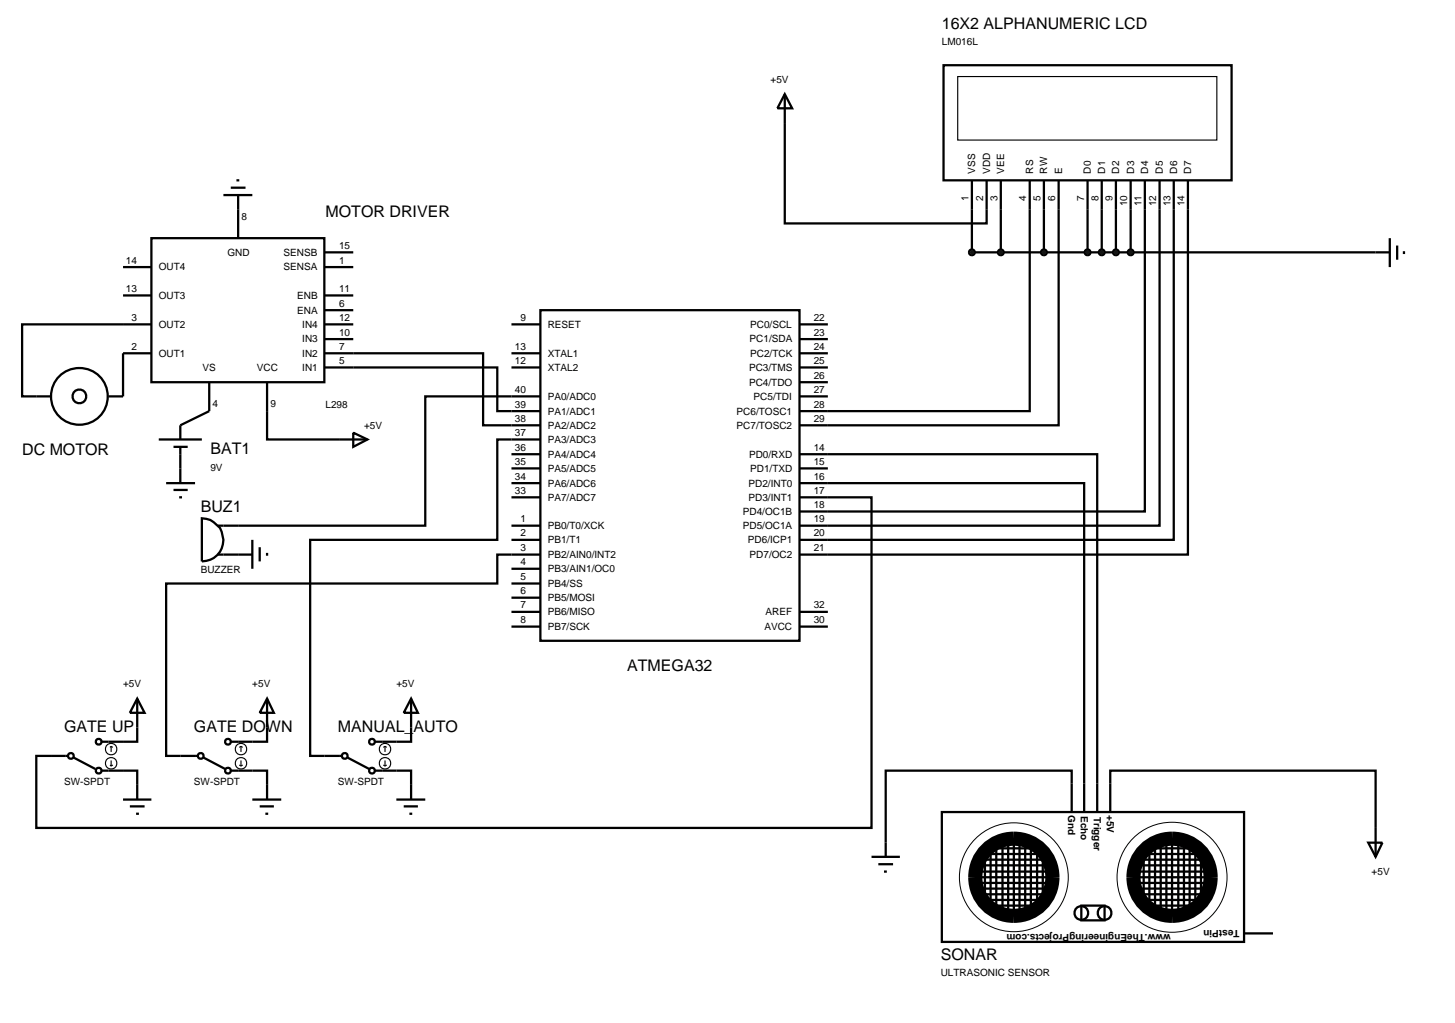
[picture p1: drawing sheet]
<svg xmlns="http://www.w3.org/2000/svg" width="257mm" height="180mm" viewBox="0 0 257 180" stroke-linecap="round" stroke-linejoin="round" font-family="sans-serif">
<g fill="none" stroke="#000" stroke-width=".4">
<path d="M166.4 11.5h50.8v20.3h-50.8zM138.4 21.7v17.7h35.6v-7.6M171.4 31.8v12.7h73.7M176.5 31.8v12.7M181.6 31.8v40.7h-40.6M184.1 31.8v12.7M186.7 31.8v43.2h-45.7M191.8 31.8v12.7M194.3 31.8v12.7M196.8 31.8v12.7M199.4 31.8v12.7M201.9 31.8v58.4h-60.9"/>
<path d="M204.5 31.8v60.9h-63.5M207 31.8v63.4h-66M209.5 31.8v66h-68.5M21.7 57.2h-17.8v12.7h2.5M90.2 57.2h5.1M95.3 54.7h45.7v58.3h-45.7zM141 57.2h5M141 59.8h5M245.1 42v5.1M246.4 43.3v2.5M247.6 44.3v.5M21.7 62.3v7.6"/>
<path d="M36.9 72.5l-5.1 2.5M47.1 72.5v5h12.7M62.3 64.8h25.4v7.7h7.6M62.3 62.3h22.9v12.7h10.1M90.2 64.8h5.1M90.2 62.3h5.1M95.3 69.9h-20.3v22.8h-33M95.3 77.5h-7.6v17.7h-33v38.1h2.5M141 64.8h5M141 62.3h5M141 67.4h5M141 69.9h5"/>
<path d="M90.2 92.7h5.1M90.2 95.2h5.1M90.2 80.1h5.1M90.2 82.6h5.1M90.2 85.2h5.1M90.2 87.7h5.1M95.3 97.8h-7.6v5.1h-58.4v30.4h2.5M141 85.2h50.2v58M141 80.1h52.5v63.1M141 87.7h12.7v58.3h-147.3v-12.7h2.6M141 82.6h5M90.2 100.3h5.1"/>
<path d="M90.2 102.9h5.1M90.2 105.4h5.1M90.2 107.9h5.1M90.2 110.5h5.1M141 107.9h5M141 110.5h5M21.7 135.9h2.5v2.5M24.2 128.3v2.5h-2.5M44.5 135.9h2.6v2.5M47.1 128.3v2.5h-2.6M69.9 135.9h2.6v2.5M72.5 128.3v2.5h-2.6"/>
<path d="M153.7 151.1h5M154.9 152.4h2.6M155.9 153.7h.5M166.1 143.2h53.3v22.9h-53.3zM172.2 154.7h12.7M172.4 155.7h12.5M172.4 153.7h12.5M172.7 151.6h11.4M173 152.6h11.6M173.2 156.7h12.2M173.2 157.7h11.4M173.7 151.1v7.1"/>
<path d="M174 150.6h9.6M174.2 158.7h10.4M174.7 150.1v8.6M175 159.7h8.1M175.2 149.6h7.7M175.7 149.3v10.7M176.8 148.8v11.7M177.8 148.6v12.2M178.8 148.6v12.2M179.8 148.6v12.2M180.8 148.8v12M181.8 149.3v10.7"/>
<path d="M182.9 150.1v9.4M183.9 152.1v5.9M189 143.2v-7.3h-32.8v15.2M190.7 159.7h4.1v2.6h-4.1zM195.8 143.2v-7.3h46.8v10.1M200.6 155.7h12.7M200.9 154.7h12.2M200.9 156.7h12.4M200.9 153.7h12.9M201.1 157.7h11.7M201.1 152.6h12.2M201.4 151.6h11.4"/>
<path d="M201.7 151.1v6.6M201.7 150.6h10.9M201.9 158.7h10.9M202.2 149.6h10.4M202.7 149.1v9.6M202.9 159.7h8.7M203.7 148.3v11.7M204.7 148.3v12.7M205.7 148.1v12.4M206.7 148.1v12.4M207.8 148.6v11.9M208.8 148.8v11.7"/>
<path d="M209.8 149.3v10.4M210.8 150.1v9.4M211.8 151.4v6.6M219.4 164.6h5.1"/>
<circle cx="190.7" cy="161" r="1.21"/>
<circle cx="194.8" cy="161" r="1.21"/>
</g>
<g fill="none" stroke="#000" stroke-width=".18">
<circle cx="178.8" cy="154.7" r="9.6"/>
<circle cx="206.7" cy="154.7" r="9.7"/>
</g>
<g fill="none" stroke="#000" stroke-width="2.5" stroke-linecap="butt">
<circle cx="178.8" cy="154.7" r="6.8"/>
<circle cx="206.7" cy="154.7" r="6.8"/>
</g>
<path d="M168.9 13.5h45.7v11.2h-45.7z" fill="none" stroke="#000" stroke-width=".2"/>
<g fill="#004000" stroke="#000" stroke-width=".4">
<path d="M199.1 44.1l.3-.1-.5 .5zM199.4 44l.4 .2 .1 .3zM199.4 45l.5-.5-.2 .4zM198.9 44.5l.5 .5-.4-.2z"/>
<path d="M196.5 44.1l.3-.1-.5 .5zM196.8 44l.4 .2 .1 .3zM196.8 45l.5-.5-.2 .4zM196.3 44.5l.5 .5-.4-.2z"/>
<path d="M194 44.1l.3-.1-.5 .5zM194.3 44l.4 .2 .1 .3zM194.3 45l.5-.5-.1 .3zM193.8 44.5l.5 .5-.3-.1z"/>
<path d="M191.5 44.1l.3-.1-.5 .5zM191.8 44l.4 .2 .1 .3zM192.3 44.5l-.1 .3-.4 .2zM191.3 44.5l.5 .5-.4-.2z"/>
<path d="M183.8 44.1l.3-.1-.5 .5zM184.1 44l.4 .2 .1 .3zM184.1 45l.5-.5-.2 .4zM183.6 44.5l.5 .5-.4-.2z"/>
<path d="M176.2 44.1l.3-.1-.5 .5zM176.5 44l.4 .2 .1 .3zM177 44.5l-.1 .3-.4 .2zM176 44.5l.5 .5-.4-.2z"/>
<path d="M171.1 44.1l.3-.1-.5 .5zM171.4 44l.3 .1 .2 .4zM171.4 45l.5-.5-.2 .4zM170.9 44.5l.5 .5-.4-.2z"/>
</g>
<g fill="#004000">
<path d="M199.4 44l.5 .5-.5 .5-.5-.5z"/>
<path d="M196.8 44l.5 .5-.5 .5-.5-.5z"/>
<path d="M194.3 44l.5 .5-.5 .5-.5-.5z"/>
<path d="M191.8 44l.5 .5-.5 .5-.5-.5z"/>
<path d="M184.1 44l.5 .5-.5 .5-.5-.5z"/>
<path d="M176.5 44l.5 .5-.5 .5-.5-.5z"/>
<path d="M171.4 44l.5 .5-.5 .5-.5-.5z"/>
</g>
<g fill="none" stroke="#000" stroke-width=".4">
<path d="M138.4 16.6l1.3 2.5h-2.6zM138.4 16.6v5.1M39.4 34.4h5.1M40.7 33.1h2.6M41.7 31.8h.5M42 34.4v7.6M21.7 57.2h5M21.7 52.1h5M21.7 47.1h5M26.7 42h30.5v25.4h-30.5zM57.2 54.7h5.1M57.2 57.2h5.1"/>
<path d="M57.2 52.1h5.1M57.2 47.1h5.1M57.2 59.8h5.1M57.2 44.5h5.1M6.4 69.9h2.6M19.1 69.9h2.6M21.7 62.3h5M28 77.5h7.6M30.6 78.8h2.5M31.8 75v2.5M31.8 78.8v6.4M36.9 67.4v5.1"/>
<path d="M47.1 67.4v5.1M57.2 64.8h5.1M57.2 62.3h5.1M59.8 77.5h5M62.3 76.3l2.5 1.2-2.5 1.3zM29.3 85.2h5.1M30.6 86.4h2.5M31.6 87.7h.5M35.6 91.4a3.8 3.8 0 0 1 3.8 3.8 3.8 3.8 0 0 1-3.8 3.8zM38.4 92.7h3.6M38.4 97.8h6.1M44.5 95.2v5.1"/>
<path d="M45.8 96.5v2.5M47.1 97.5v.5M9 133.3h3M13 133.6l3.8 2M17.9 130.8h3.8M17.9 135.9h3.8M24.2 123.2l1.3 2.5h-2.6zM24.2 123.2v5.1M24.2 138.4v2.6M31.8 133.3h3.1M35.9 133.6l3.8 2M40.7 130.8h3.8"/>
<path d="M40.7 135.9h3.8M47.1 123.2l1.2 2.5h-2.5zM47.1 123.2v5.1M47.1 138.4v2.6M57.2 133.3h3.1M61.3 133.6l3.8 2M66.1 130.8h3.8M66.1 135.9h3.8M72.5 123.2l1.2 2.5h-2.5zM72.5 123.2v5.1M72.5 138.4v2.6M21.7 141h5"/>
<path d="M22.9 142.2h2.6M24 143.5h.5M44.5 141h5.1M45.8 142.2h2.5M46.8 143.5h.5M69.9 141h5.1M71.2 142.2h2.5M72.2 143.5h.5M241.3 148.6h2.5l-1.2 2.5zM242.6 146v5.1"/>
<circle cx="14" cy="69.9" r="1.21"/>
<circle cx="14" cy="69.9" r="5"/>
<circle cx="12.5" cy="133.3" r=".51"/>
<circle cx="17.4" cy="130.8" r=".51"/>
<circle cx="17.4" cy="135.9" r=".51"/>
<circle cx="35.4" cy="133.3" r=".51"/>
<circle cx="40.2" cy="130.8" r=".51"/>
<circle cx="40.2" cy="135.9" r=".51"/>
<circle cx="60.8" cy="133.3" r=".51"/>
<circle cx="65.6" cy="130.8" r=".51"/>
<circle cx="65.6" cy="135.9" r=".51"/>
</g>
<g fill="none" stroke="#000" stroke-width=".2">
<path d="M19.4 134.9l.2 .2M19.6 131.6v1M19.6 134.1v1M19.6 131.6l-.2 .2M19.6 131.6l.3 .2M19.9 134.9l-.3 .2M42.2 134.9l.3 .2M42.5 131.6v1M42.5 134.1v1M42.5 131.6l-.3 .2M42.5 131.6l.3 .2M42.8 134.9l-.3 .2"/>
<path d="M67.6 134.9l.3 .2M67.9 131.6v1M67.9 134.1v1M67.9 131.6l-.3 .2M67.9 131.6l.3 .2M68.2 134.9l-.3 .2"/>
<circle cx="19.6" cy="132.1" r="1.01"/>
<circle cx="19.6" cy="134.6" r="1.01"/>
<circle cx="42.5" cy="132.1" r="1.01"/>
<circle cx="42.5" cy="134.6" r="1.01"/>
<circle cx="67.9" cy="132.1" r="1.01"/>
<circle cx="67.9" cy="134.6" r="1.01"/>
</g>
<g font-size="2.8">
<text x="166.1" y="5.2">16X2 ALPHANUMERIC LCD</text>
<text x="57.4" y="38.3">MOTOR DRIVER</text>
<text x="3.9" y="80.3">DC MOTOR</text>
<text x="37.1" y="80.1">BAT1</text>
<text x="35.4" y="90.3">BUZ1</text>
<text x="110.6" y="118.4">ATMEGA32</text>
<text x="11.3" y="129.2">GATE UP</text>
<text x="34.2" y="129.2">GATE DOWN</text>
<text x="59.6" y="129.2">MANUAL_AUTO</text>
<text x="165.9" y="169.3">SONAR</text>
</g>
<g font-size="1.8">
<text x="166.1" y="8">LM016L</text>
<text x="135.9" y="14.6">+5V</text>
<text x="170.8" y="35.4" transform="rotate(-90 170.8 35.4)">1</text>
<text x="172" y="30.6" transform="rotate(-90 172 30.6)">VSS</text>
<text x="173.4" y="35.4" transform="rotate(-90 173.4 35.4)">2</text>
<text x="174.6" y="30.6" transform="rotate(-90 174.6 30.6)">VDD</text>
<text x="175.9" y="35.4" transform="rotate(-90 175.9 35.4)">3</text>
<text x="177.1" y="30.6" transform="rotate(-90 177.1 30.6)">VEE</text>
<text x="181" y="35.4" transform="rotate(-90 181 35.4)">4</text>
<text x="182.2" y="30.6" transform="rotate(-90 182.2 30.6)">RS</text>
<text x="183.5" y="35.4" transform="rotate(-90 183.5 35.4)">5</text>
<text x="184.7" y="30.6" transform="rotate(-90 184.7 30.6)">RW</text>
<text x="186.1" y="35.4" transform="rotate(-90 186.1 35.4)">6</text>
<text x="187.3" y="30.6" transform="rotate(-90 187.3 30.6)">E</text>
<text x="191.2" y="35.4" transform="rotate(-90 191.2 35.4)">7</text>
<text x="192.4" y="30.6" transform="rotate(-90 192.4 30.6)">D0</text>
<text x="193.7" y="35.4" transform="rotate(-90 193.7 35.4)">8</text>
<text x="194.9" y="30.6" transform="rotate(-90 194.9 30.6)">D1</text>
<text x="196.2" y="35.4" transform="rotate(-90 196.2 35.4)">9</text>
<text x="197.4" y="30.6" transform="rotate(-90 197.4 30.6)">D2</text>
<text x="200" y="30.6" transform="rotate(-90 200 30.6)">D3</text>
<text x="202.5" y="30.6" transform="rotate(-90 202.5 30.6)">D4</text>
<text x="205.1" y="30.6" transform="rotate(-90 205.1 30.6)">D5</text>
<text x="207.6" y="30.6" transform="rotate(-90 207.6 30.6)">D6</text>
<text x="210.1" y="30.6" transform="rotate(-90 210.1 30.6)">D7</text>
<text x="42.6" y="38.8">8</text>
<text x="198.8" y="36.4" transform="rotate(-90 198.8 36.4)">10</text>
<text x="201.3" y="36.4" transform="rotate(-90 201.3 36.4)">11</text>
<text x="203.9" y="36.4" transform="rotate(-90 203.9 36.4)">12</text>
<text x="206.4" y="36.4" transform="rotate(-90 206.4 36.4)">13</text>
<text x="208.9" y="36.4" transform="rotate(-90 208.9 36.4)">14</text>
<text x="22.2" y="46.5">14</text>
<text x="28" y="47.7">OUT4</text>
<text x="40.1" y="45.1">GND</text>
<text x="50" y="47.7">SENSA</text>
<text x="50" y="45.1">SENSB</text>
<text x="59.8" y="46.5">1</text>
<text x="59.8" y="43.9">15</text>
<text x="22.2" y="51.5">13</text>
<text x="28" y="52.7">OUT3</text>
<text x="52.4" y="52.7">ENB</text>
<text x="59.8" y="51.5">11</text>
<text x="23.2" y="56.6">3</text>
<text x="28" y="57.8">OUT2</text>
<text x="52.4" y="55.3">ENA</text>
<text x="53.3" y="57.8">IN4</text>
<text x="59.8" y="54.1">6</text>
<text x="59.8" y="59.2">10</text>
<text x="59.8" y="56.6">12</text>
<text x="91.8" y="56.6">9</text>
<text x="96.6" y="57.8">RESET</text>
<text x="132.3" y="57.8">PC0/SCL</text>
<text x="143.5" y="56.6">22</text>
<text x="143.5" y="59.2">23</text>
<text x="23.2" y="61.7">2</text>
<text x="28" y="62.9">OUT1</text>
<text x="35.7" y="65.5">VS</text>
<text x="45.3" y="65.5">VCC</text>
<text x="53.3" y="65.4">IN1</text>
<text x="53.3" y="62.9">IN2</text>
<text x="53.3" y="60.4">IN3</text>
<text x="59.8" y="64.2">5</text>
<text x="59.8" y="61.7">7</text>
<text x="90.8" y="64.2">12</text>
<text x="90.8" y="61.7">13</text>
<text x="96.6" y="65.4">XTAL2</text>
<text x="96.6" y="62.9">XTAL1</text>
<text x="132.1" y="65.4">PC3/TMS</text>
<text x="132.2" y="60.4">PC1/SDA</text>
<text x="132.3" y="62.9">PC2/TCK</text>
<text x="143.5" y="61.7">24</text>
<text x="143.5" y="64.2">25</text>
<text x="37.5" y="71.7">4</text>
<text x="47.7" y="71.7">9</text>
<text x="57.4" y="71.9">L298</text>
<text x="90.8" y="71.9">39</text>
<text x="90.8" y="69.3">40</text>
<text x="96.6" y="70.5">PA0/ADC0</text>
<text x="132.1" y="68">PC4/TDO</text>
<text x="132.9" y="70.5">PC5/TDI</text>
<text x="143.5" y="66.8">26</text>
<text x="143.5" y="69.3">27</text>
<text x="143.5" y="71.9">28</text>
<text x="64.2" y="75.6">+5V</text>
<text x="90.8" y="76.9">37</text>
<text x="90.8" y="74.4">38</text>
<text x="96.6" y="75.6">PA2/ADC2</text>
<text x="96.6" y="73.1">PA1/ADC1</text>
<text x="129.9" y="73.1">PC6/TOSC1</text>
<text x="129.9" y="75.6">PC7/TOSC2</text>
<text x="143.5" y="74.4">29</text>
<text x="37.1" y="83">9V</text>
<text x="90.8" y="82">35</text>
<text x="90.8" y="79.5">36</text>
<text x="96.6" y="83.2">PA5/ADC5</text>
<text x="96.6" y="80.7">PA4/ADC4</text>
<text x="96.6" y="78.1">PA3/ADC3</text>
<text x="132.1" y="80.7">PD0/RXD</text>
<text x="132.3" y="83.2">PD1/TXD</text>
<text x="143.5" y="79.5">14</text>
<text x="143.5" y="82">15</text>
<text x="90.8" y="87.1">33</text>
<text x="90.8" y="84.6">34</text>
<text x="96.6" y="88.3">PA7/ADC7</text>
<text x="96.6" y="85.8">PA6/ADC6</text>
<text x="132" y="85.8">PD2/INT0</text>
<text x="132" y="88.3">PD3/INT1</text>
<text x="143.5" y="84.6">16</text>
<text x="143.5" y="87.1">17</text>
<text x="143.5" y="89.6">18</text>
<text x="91.8" y="92.1">1</text>
<text x="91.8" y="94.6">2</text>
<text x="96.6" y="93.3">PB0/T0/XCK</text>
<text x="96.6" y="95.8">PB1/T1</text>
<text x="131" y="90.8">PD4/OC1B</text>
<text x="131" y="93.3">PD5/OC1A</text>
<text x="131.9" y="95.8">PD6/ICP1</text>
<text x="143.5" y="92.1">19</text>
<text x="143.5" y="94.6">20</text>
<text x="35.4" y="101">BUZZER</text>
<text x="91.8" y="97.2">3</text>
<text x="91.8" y="99.7">4</text>
<text x="96.6" y="98.4">PB2/AIN0/INT2</text>
<text x="96.6" y="100.9">PB3/AIN1/OC0</text>
<text x="132.2" y="98.4">PD7/OC2</text>
<text x="143.5" y="97.2">21</text>
<text x="91.8" y="102.3">5</text>
<text x="91.8" y="104.8">6</text>
<text x="91.8" y="107.3">7</text>
<text x="96.6" y="103.5">PB4/SS</text>
<text x="96.6" y="106">PB5/MOSI</text>
<text x="143.5" y="107.3">32</text>
<text x="91.8" y="109.9">8</text>
<text x="96.6" y="108.5">PB6/MISO</text>
<text x="96.6" y="111.1">PB7/SCK</text>
<text x="134.8" y="111.1">AVCC</text>
<text x="135" y="108.5">AREF</text>
<text x="143.5" y="109.9">30</text>
<text x="21.7" y="121.2">+5V</text>
<text x="44.5" y="121.2">+5V</text>
<text x="69.9" y="121.2">+5V</text>
<text x="11.3" y="138.4">SW-SPDT</text>
<text x="34.2" y="138.4">SW-SPDT</text>
<text x="59.6" y="138.4">SW-SPDT</text>
<text x="188.4" y="143.8" transform="rotate(90 188.4 143.8)">Gnd</text>
<text x="190.6" y="143.9" transform="rotate(90 190.6 143.9)">Echo</text>
<text x="192.9" y="144" transform="rotate(90 192.9 144)">Trigger</text>
<text x="195.2" y="143.7" transform="rotate(90 195.2 143.7)">+5V</text>
<text x="241.9" y="154.3">+5V</text>
<text x="206.5" y="164.7" transform="rotate(-180 206.5 164.7)">www.TheEngineeringProjects.com</text>
<text x="218.6" y="164" transform="rotate(-180 218.6 164)">TestPin</text>
<text x="165.9" y="172.1">ULTRASONIC SENSOR</text>
</g>
</svg>
